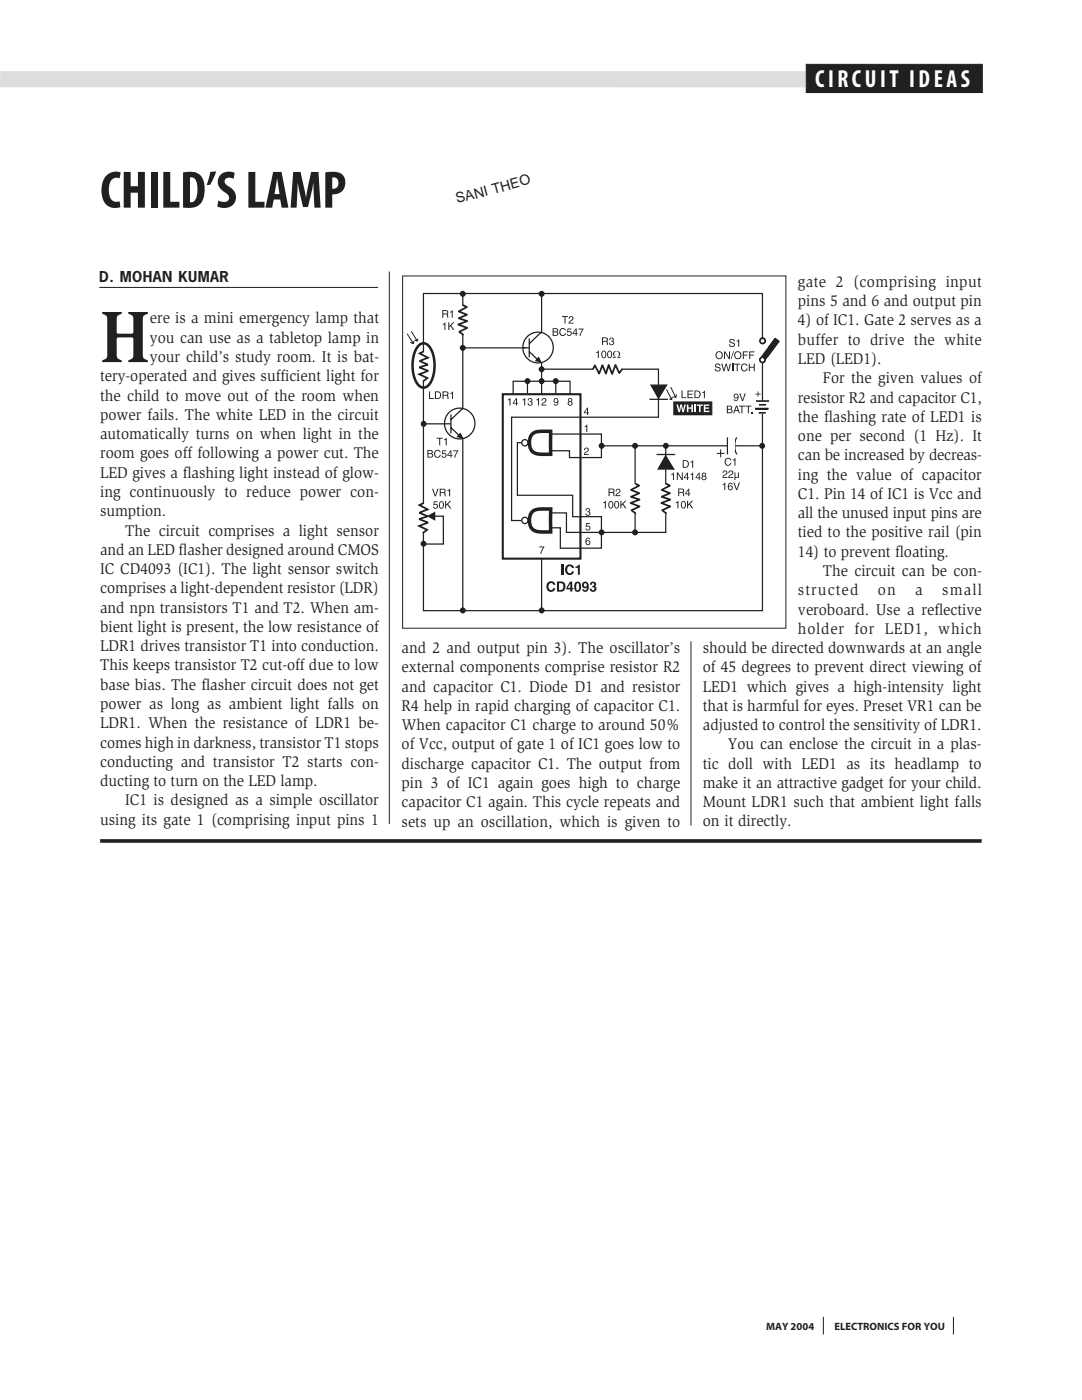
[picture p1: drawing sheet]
<svg xmlns="http://www.w3.org/2000/svg" width="216mm" height="279mm" viewBox="0 0 216 279" stroke-linecap="round" stroke-linejoin="round" font-family="sans-serif">
<path d="M.2 14.4h195.5v2.9h-195.5z" fill-rule="evenodd" fill="#dcddde" stroke="#dcddde" stroke-width=".34"/>
<path d="M170.1 14.4h25.6v2.9h-25.6z" fill-rule="evenodd" fill="#231f20" stroke="#231f20" stroke-width=".34"/>
<path d="M19.8 57.4h55.6M77.7 54.2v110.3M80.3 55.1h76.5v70.3h-76.5zM137.9 128v36.8M164.3 262.8v3.5M190.2 262.8v3.5" fill="none" stroke="#231f20" stroke-width=".2"/>
<path d="M160.9 12.8h35.1v5.7h-35.1z" fill-rule="evenodd" fill="#231f20" stroke="#231f20" stroke-width=".2"/>
<path d="M84.5 58.6h67.6v63.3h-67.6zM92.3 58.6v63.2M84.5 84.6h4.8" fill="none" stroke="#231f20" stroke-width=".25"/>
<circle cx="91.7" cy="84.5" r="3.1" fill="#fff" stroke="#231f20" stroke-width=".25"/>
<path d="M108.1 58.6v63.1M102.4 76.1h11.4v2.6h-11.4zM105.3 76.1v2.4M110.9 76.1v2.4M88.6 84.6h1.4M90 82.7v3.8M90 85.3l2.2 2.2M92.4 81.5l-2.4 2.3" fill="none" stroke="#231f20" stroke-width=".25"/>
<path d="M91.8 86.6l.5 .8-1-.2z" fill-rule="evenodd" fill="#231f20" stroke="#231f20" stroke-width=".25"/>
<path d="M100.3 78.7h15.5v32.8h-15.5z" fill-rule="evenodd" fill="#fff" stroke="#231f20" stroke-width=".42"/>
<path d="M112.2 112.7v2" fill="none" stroke="#231f20" stroke-width=".42"/>
<g fill="#231f20">
<path d="M113 112.9a.88 .88 0 0 1 .9-.2 .88 .88 0 0 1 .6 .7h-.4v-.2a.46 .46 0 0 0-.5-.2 .46 .46 0 0 0-.4 .4 .64 .64 0 0 0 0 .7 .64 .64 0 0 0 .7 .3l.2-.4h.4a.91 .91 0 0 1-1 .8 .91 .91 0 0 1-.7-1.1z" fill-rule="evenodd"/>
<path d="M114.8 113.1l.4-.1 .2-.3h.3v2h-.4v-1.4h-.5z" fill-rule="evenodd"/>
<path d="M109.3 116.3a.88 .88 0 0 1 .9-.3 .88 .88 0 0 1 .6 .7h-.4l-.1-.1a.46 .46 0 0 0-.4-.2 .46 .46 0 0 0-.4 .3 .64 .64 0 0 0 0 .7 .64 .64 0 0 0 .7 .3l.2-.3h.4a.91 .91 0 0 1-1 .7 .91 .91 0 0 1-.8-1z" fill-rule="evenodd"/>
<path d="M111.1 116v2.1h.9a1.03 1.03 0 0 0 .8-1 1.03 1.03 0 0 0-.8-1.1zM111.5 116.4a.69 .69 0 0 1 .9 .7 .69 .69 0 0 1-.9 .6z" fill-rule="evenodd"/>
<path d="M113.8 116.5v.8h-.5zM113.7 116.1l-.7 1.2v.3h.8v.5h.4v-.5h.2v-.3h-.2v-1.2z" fill-rule="evenodd"/>
<path d="M114.7 116.3a1.16 1.16 0 0 0 .6 1.8h.3a1.41 1.41 0 0 0 0-2h-.6zM115.1 116.5l.2-.1a1.03 1.03 0 0 1 0 1.4 .95 .95 0 0 1-.2-1.3z" fill-rule="evenodd"/>
<path d="M116.5 116.7a.35 .35 0 0 1 .7 0 .35 .35 0 0 1-.7 0zM116.3 116.2a.64 .64 0 0 0-.1 1 .64 .64 0 0 0 .9 .1l-.2 .5-.7-.2a.65 .65 0 0 0 .6 .5 .65 .65 0 0 0 .6-.5 1.5 1.5 0 0 0-.2-1.4l-.4-.1z" fill-rule="evenodd"/>
<path d="M117.9 116.3a.59 .59 0 0 1 .8-.2 .59 .59 0 0 1 0 .9 .66 .66 0 0 1-.1 1.1 .66 .66 0 0 1-.9-.6h.3l.1 .2 .2 .1 .3-.3v-.2l-.4-.1v-.3l.3-.1 .1-.3-.3-.1-.2 .1v.2h-.4z" fill-rule="evenodd"/>
</g>
<circle cx="107.4" cy="69.3" r="3.1" fill="#fff" stroke="#231f20" stroke-width=".25"/>
<path d="M92.3 69.4h12.6M104.3 69.4h1.3M105.6 67.5v3.8M105.6 70.2l2.2 2.1M108 66.3l-2.4 2.3" fill="none" stroke="#231f20" stroke-width=".25"/>
<path d="M107.5 71.4l.4 .8-1-.2z" fill-rule="evenodd" fill="#231f20" stroke="#231f20" stroke-width=".25"/>
<g fill="#fff">
<path d="M91.7 61.1h1.5v5.6h-1.5z"/>
<path d="M91.6 61.1h1.3v5.6h-1.3z"/>
</g>
<path d="M92.4 60.9l.8 .4-1.7 .8 1.7 .7-1.7 .7 1.7 .6-1.7 .7 1.7 .6-1.6 .8 .9 .7" fill="none" stroke="#231f20" stroke-width=".35"/>
<g fill="#231f20">
<path d="M88.3 61.9v1.5h.2v-.6h.6l.2 .6h.2l-.3-.7 .2-.2v-.5zM88.5 62.1h.6l.1 .4-.7 .1z" fill-rule="evenodd"/>
<path d="M89.8 62.2l.5-.3v1.5h-.2v-1.1h-.3z" fill-rule="evenodd"/>
<path d="M88.3 64.6l.6-.2v1.4h-.2v-1h-.4z" fill-rule="evenodd"/>
<path d="M89.4 64.3h.3v.8l.7-.8h.3l-.7 .6 .7 .9h-.3l-.5-.7-.2 .2v.5h-.3z" fill-rule="evenodd"/>
<path d="M112.1 63.1h1.2v.1h-.5v1.4h-.2v-1.4h-.5z" fill-rule="evenodd"/>
<path d="M113.6 63.3a.49 .49 0 0 1 .8 0 .49 .49 0 0 1-.4 .7l-.4 .4h.8v.2h-1l.2-.5 .5-.3 .1-.3-.3-.2h-.2l-.1 .3h-.1z" fill-rule="evenodd"/>
<path d="M110.5 65.7h.5l.1 .3-.6 .1zM110.3 65.5v1.5h.9a.41 .41 0 0 0 .2-.4 .41 .41 0 0 0-.2-.4l.2-.3-.2-.3zM110.5 66.3h.5l.2 .4-.7 .1z" fill-rule="evenodd"/>
<path d="M111.8 65.7a.66 .66 0 0 1 1.1 .3h-.2l-.1-.2a.48 .48 0 0 0-.7 .1 .65 .65 0 0 0 .4 1l.3-.2 .1-.2h.2a.68 .68 0 0 1-.7 .6 .68 .68 0 0 1-.6-.8z" fill-rule="evenodd"/>
<path d="M113.3 65.6h.7v.1h-.6l-.1 .5 .1-.1a.5 .5 0 0 1 .7 .2 .5 .5 0 0 1-.2 .7h-.5l-.3-.3 .2 .1a.33 .33 0 0 0 .5 0 .33 .33 0 0 0 0-.5 .33 .33 0 0 0-.5 .1h-.2z" fill-rule="evenodd"/>
<path d="M114.9 65.5l-.7 1.2h.7v.3h.2v-.3h.2v-.2h-.2v-1zM114.9 65.8v.7h-.5z" fill-rule="evenodd"/>
<path d="M115.4 65.6h1l-.6 1.4h-.2l.1-.3 .5-1h-.8z" fill-rule="evenodd"/>
<path d="M87.1 87.4h1.3v.1h-.6v1.4h-.2v-1.4h-.5z" fill-rule="evenodd"/>
<path d="M88.6 87.7l.5-.3v1.5h-.2v-1.1h-.3z" fill-rule="evenodd"/>
<path d="M85.5 90h.5l.1 .4-.6 .1zM85.3 89.8v1.5h.9a.41 .41 0 0 0 .2-.4 .41 .41 0 0 0-.2-.4l.2-.3-.2-.3zM85.5 90.6h.5l.2 .4-.7 .2z" fill-rule="evenodd"/>
<path d="M86.8 90a.66 .66 0 0 1 1.1 .3h-.2l-.1-.2a.48 .48 0 0 0-.7 .1 .65 .65 0 0 0 .4 1l.3-.2 .1-.2h.2a.68 .68 0 0 1-.7 .6 .68 .68 0 0 1-.6-.8z" fill-rule="evenodd"/>
<path d="M88.3 89.9h.7v.2h-.6l-.1 .4 .2-.1a.5 .5 0 0 1 .6 .2 .5 .5 0 0 1-.2 .7h-.5l-.3-.3 .2 .1a.33 .33 0 0 0 .5 0 .33 .33 0 0 0 0-.5 .33 .33 0 0 0-.5 .1h-.1z" fill-rule="evenodd"/>
<path d="M89.9 89.8l-.7 1.2h.7v.3h.2v-.3h.2v-.2h-.2v-1zM89.9 90.1v.7h-.5z" fill-rule="evenodd"/>
<path d="M90.4 89.9h1.1l-.7 1.4h-.2l.1-.3 .5-.9h-.8z" fill-rule="evenodd"/>
</g>
<path d="M108.1 73.7h23.3v9.6h-29.3v20.6h2.8" fill="none" stroke="#231f20" stroke-width=".25"/>
<g fill="#fff">
<path d="M118.5 72.9h5.6v1.5h-5.6z"/>
<path d="M118.5 73.2h5.6v1.3h-5.6z"/>
</g>
<path d="M124.2 73.6l-.6 .9-.8-1.7-.7 1.8-.6-1.8-.6 1.8-.7-1.7-.7 1.7-.8-1.7-.4 .8" fill="none" stroke="#231f20" stroke-width=".35"/>
<path d="M129.9 76.9l3.1-.1-1.6 2.7z" fill-rule="evenodd" fill="#231f20" stroke="#231f20" stroke-width=".25"/>
<path d="M129.6 79.7h3.7" fill="none" stroke="#231f20" stroke-width=".25"/>
<path d="M133 77.7l1 2M133.8 77.3l1 2M134.2 79.2l-.2 .6-.4-.2M135 78.7l-.2 .6-.5-.1" fill="none" stroke="#231f20" stroke-width=".2"/>
<g fill="#231f20">
<path d="M120.1 67.3v1.6h.2v-.7h.7l.1 .7h.3l-.3-.8 .2-.2-.1-.4zM120.3 67.5h.7l.1 .4-.8 .1z" fill-rule="evenodd"/>
<path d="M121.7 67.4h.3l.4 .2 .1 .2-.2 .3h.1a.44 .44 0 0 1-.1 .7l-.4 .1-.3-.3-.1-.2h.2l.1 .3h.2l.4-.3-.1-.1-.4-.1v-.2l.4-.1-.1-.3h-.4l-.1 .3h-.1z" fill-rule="evenodd"/>
<path d="M118.9 70.3l.6-.3v1.5h-.2v-1.1h-.4z" fill-rule="evenodd"/>
<path d="M120.3 70.2l.2-.1a.73 .73 0 0 1 0 1.2 .72 .72 0 0 1-.2-1.1zM120.2 70l-.2 .7a.55 .55 0 0 0 .5 .8 .55 .55 0 0 0 .5-.8 .57 .57 0 0 0-.2-.5 .57 .57 0 0 0-.6-.2z" fill-rule="evenodd"/>
<path d="M121.5 70.2l.1-.1a.73 .73 0 0 1 0 1.2 .72 .72 0 0 1-.1-1.1zM121.4 70l-.3 .7a.55 .55 0 0 0 .5 .8 .55 .55 0 0 0 .5-.8 .57 .57 0 0 0-.1-.5 .57 .57 0 0 0-.6-.2z" fill-rule="evenodd"/>
<path d="M122.5 70.2a.69 .69 0 0 1 1.1 0 .69 .69 0 0 1-.3 1.1l.5-.1v.3h-.6v-.3a.55 .55 0 0 0 .3-.9 .55 .55 0 0 0-.9 0 .55 .55 0 0 0 .2 .9l.1 .3h-.6v-.3l.5 .1a.67 .67 0 0 1-.3-1.1z" fill-rule="evenodd"/>
<path d="M136 77.9h.2v1.4h.8v.2h-1z" fill-rule="evenodd"/>
<path d="M137.2 77.9h1.1v.2h-.9v.5h.8v.2h-.8v.5h.9v.2h-1.1z" fill-rule="evenodd"/>
<path d="M138.6 77.9v1.6h.6a.77 .77 0 0 0 .6-.8 .77 .77 0 0 0-.6-.8zM138.8 78.1h.3a.61 .61 0 0 1 .5 .6 .61 .61 0 0 1-.4 .6h-.4z" fill-rule="evenodd"/>
<path d="M140.1 78.3l.6-.3v1.5h-.2v-1.1h-.4z" fill-rule="evenodd"/>
</g>
<path d="M134.5 80.2h7.5v2.6h-7.5z" fill-rule="evenodd" fill="#231f20" stroke="#231f20" stroke-width=".25"/>
<g fill="#fff">
<path d="M135 80.7h.3l.2 1.1 .2-1.1h.4l.2 1.1 .3-1.1h.3l-.5 1.5h-.3l-.2-1.1-.2 1.1h-.3z" fill-rule="evenodd"/>
<path d="M137 80.7h.4v.6h.5v-.6h.4v1.5h-.4v-.6h-.5v.6h-.4z" fill-rule="evenodd"/>
<path d="M139 80.7h1.2v.3h-.4v1.2h-.3v-1.2h-.5z" fill-rule="evenodd"/>
<path d="M140.4 80.7h1.1v.3h-.8v.3h.8v.3h-.8v.4h.9v.2h-1.2z" fill-rule="evenodd"/>
</g>
<path d="M138.5 80.7h.4v1.5h-.4z" fill="#fff"/>
<path d="M109.9 86.6h10.1v4.7h-6.4v-1.3h-3.7M119.9 89h32.3M126.7 89.1v17.2M132.8 88.9v17.4h-19.8v-3.9h-3.1M115.8 103.1h4.2v6.3h-4.2z" fill="none" stroke="#231f20" stroke-width=".25"/>
<g fill="#fff">
<path d="M126.1 96.7h1.4v5.7h-1.4z"/>
<path d="M126 96.7h1.3v5.6h-1.3z"/>
</g>
<path d="M126.7 96.5l.8 .4-1.6 .9 1.7 .6-1.7 .7 1.7 .6-1.8 .7 1.8 .7-1.6 .7 .9 .7" fill="none" stroke="#231f20" stroke-width=".35"/>
<g fill="#fff">
<path d="M132.2 96.7h1.5v5.7h-1.5z"/>
<path d="M132.1 96.7h1.3v5.6h-1.3z"/>
</g>
<path d="M132.9 96.5l.8 .4-1.7 .9 1.7 .6-1.7 .7 1.7 .6-1.7 .7 1.7 .7-1.6 .7 .9 .7" fill="none" stroke="#231f20" stroke-width=".35"/>
<g fill="#231f20">
<path d="M121.4 97.5v1.5h.2v-.6h.7l.1 .6h.3l-.3-.7 .2-.2-.1-.4zM121.6 97.7h.6l.2 .4-.8 .1z" fill-rule="evenodd"/>
<path d="M122.9 97.7a.49 .49 0 0 1 .8 0 .49 .49 0 0 1-.3 .8l-.4 .3h.8v.2h-1l.2-.4 .5-.4 .1-.2-.3-.3-.2 .1-.1 .3h-.2z" fill-rule="evenodd"/>
<path d="M120.3 100.3l.6-.3v1.5h-.2v-1.1h-.4z" fill-rule="evenodd"/>
<path d="M121.7 100.2l.2-.1a.73 .73 0 0 1 0 1.2 .72 .72 0 0 1-.2-1.1zM121.6 100l-.2 .7a.55 .55 0 0 0 .5 .8 .55 .55 0 0 0 .5-.8 .57 .57 0 0 0-.2-.5 .57 .57 0 0 0-.6-.2z" fill-rule="evenodd"/>
<path d="M122.9 100.2l.1-.1a.73 .73 0 0 1 0 1.2 .72 .72 0 0 1-.1-1.1zM122.8 100l-.3 .7a.55 .55 0 0 0 .5 .8 .55 .55 0 0 0 .5-.8 .57 .57 0 0 0-.1-.5 .57 .57 0 0 0-.6-.2z" fill-rule="evenodd"/>
<path d="M123.8 99.9h.2v.8l.7-.8h.3l-.6 .7 .6 .9h-.3l-.5-.8-.2 .2v.6h-.2z" fill-rule="evenodd"/>
<path d="M135.3 97.5v1.5h.2v-.6h.7l.1 .6h.3l-.3-.7 .2-.2-.1-.4zM135.5 97.7h.6l.2 .4-.8 .1z" fill-rule="evenodd"/>
<path d="M137.4 97.5l-.7 1.2h.6v.3h.2v-.3h.2v-.2h-.2v-1zM137.3 97.8v.7h-.4z" fill-rule="evenodd"/>
<path d="M134.8 100.3l.6-.3v1.5h-.2v-1.1h-.4z" fill-rule="evenodd"/>
<path d="M136.2 100.2l.2-.1a.73 .73 0 0 1 0 1.2 .72 .72 0 0 1-.2-1.1zM136.1 100l-.2 .7a.55 .55 0 0 0 .5 .8 .55 .55 0 0 0 .5-.8 .57 .57 0 0 0-.2-.5 .57 .57 0 0 0-.6-.2z" fill-rule="evenodd"/>
<path d="M137.1 99.9h.2v.8l.7-.8h.3l-.6 .7 .6 .9h-.2l-.6-.8-.2 .2v.6h-.2z" fill-rule="evenodd"/>
<path d="M117 101.5l.3-.1 .4 .2 .1 .2-.2 .3 .1 .1a.44 .44 0 0 1-.1 .7h-.5l-.3-.3v-.2h.2l.1 .3 .2 .1 .3-.3v-.2l-.4-.1v-.1l.3-.1v-.4h-.4l-.1 .3h-.2z" fill-rule="evenodd"/>
<path d="M117 104.4h.7v.2h-.6l-.1 .4 .2-.1a.5 .5 0 0 1 .6 .2 .5 .5 0 0 1-.2 .7h-.5l-.3-.3 .2 .1a.33 .33 0 0 0 .5 0 .33 .33 0 0 0 0-.5 .33 .33 0 0 0-.5 .1h-.2z" fill-rule="evenodd"/>
<path d="M117.1 107.4a.76 .76 0 0 0-.3 .8 .76 .76 0 0 0 .7 .6 .49 .49 0 0 0 .3-.7 .49 .49 0 0 0-.7-.2l-.1 .1 .1-.4 .2-.2 .5 .3-.3-.4zM117 108.3a.35 .35 0 0 1 .7 0 .35 .35 0 0 1-.7 0z" fill-rule="evenodd"/>
</g>
<path d="M145.3 87.5h1.2v2.5h-1.2z" fill="#fff"/>
<path d="M145.2 87.3v3.4M147 87.3a3.4 3.4 0 0 0 .1 3.4" fill="none" stroke="#231f20" stroke-width=".25"/>
<path d="M143 90.5h1.6M143.8 89.7v1.6" fill="none" stroke="#231f20" stroke-width=".2"/>
<path d="M145.3 87.5h1.2v2.5h-1.2z" fill="#fff"/>
<g fill="#231f20">
<path d="M144.8 91.6a.66 .66 0 0 1 1.1 .3h-.2l-.1-.2a.48 .48 0 0 0-.7 .1 .65 .65 0 0 0 .4 1l.3-.2 .1-.2h.2a.68 .68 0 0 1-.8 .6 .68 .68 0 0 1-.5-.8z" fill-rule="evenodd"/>
<path d="M146.2 91.7l.6-.3v1.5h-.2v-1h-.4z" fill-rule="evenodd"/>
<path d="M144.3 94.1a.52 .52 0 0 1 .9 .1 .52 .52 0 0 1-.6 .7l-.3 .3h.8v.2h-1l.2-.5 .5-.3 .2-.3-.3-.3-.2 .1-.1 .3h-.2z" fill-rule="evenodd"/>
<path d="M145.4 94.1a.52 .52 0 0 1 .9 .1 .52 .52 0 0 1-.5 .7l-.3 .3h.8v.2h-1l.2-.5 .5-.3 .1-.3-.3-.3-.2 .1-.1 .3h-.2z" fill-rule="evenodd"/>
<path d="M146.6 94.3h.1v.7l.3 .2 .2-.2 .1-.7h.1v1.1h-.1v-.2l-.2 .2-.4-.1v.5h-.1z" fill-rule="evenodd"/>
<path d="M144.2 96.6l.5-.3v1.5h-.2v-1h-.3z" fill-rule="evenodd"/>
<path d="M145.5 96.4a.76 .76 0 0 0-.3 .9 .76 .76 0 0 0 .7 .5 .49 .49 0 0 0 .3-.6 .49 .49 0 0 0-.7-.3l-.1 .1 .1-.4 .3-.1 .4 .2-.3-.3zM145.4 97.4a.35 .35 0 0 1 .7 0 .35 .35 0 0 1-.7 0z" fill-rule="evenodd"/>
<path d="M146.3 96.3h.3l.4 1.3 .4-1.3h.3l-.6 1.5h-.2z" fill-rule="evenodd"/>
</g>
<path d="M132.8 91l1.6 2.6h-3.1z" fill-rule="evenodd" fill="#231f20" stroke="#231f20" stroke-width=".25"/>
<path d="M131 90.7h3.7" fill="none" stroke="#231f20" stroke-width=".25"/>
<g fill="#231f20">
<path d="M136.2 91.8v1.6h.6a.77 .77 0 0 0 .7-.8 .77 .77 0 0 0-.7-.8zM136.4 92h.4a.61 .61 0 0 1 .5 .6 .61 .61 0 0 1-.5 .6h-.4z" fill-rule="evenodd"/>
<path d="M137.8 92.2l.5-.3v1.5h-.2v-1.1h-.3z" fill-rule="evenodd"/>
<path d="M133.9 94.6l.6-.3v1.5h-.2v-1.1h-.4z" fill-rule="evenodd"/>
<path d="M135.1 94.3h.2l.7 1.2v-1.2h.2v1.5h-.2l-.7-1.2-.1 1.2h-.1z" fill-rule="evenodd"/>
<path d="M137.1 94.3l-.6 1.1h.6v.4h.2v-.4h.2v-.1h-.2v-1zM137.1 94.6v.7h-.5z" fill-rule="evenodd"/>
<path d="M137.8 94.6l.5-.3v1.5h-.2v-1.1h-.3z" fill-rule="evenodd"/>
<path d="M139.5 94.3l-.7 1.1h.6v.4h.2v-.4h.2v-.1h-.2v-1zM139.4 94.6v.7h-.5z" fill-rule="evenodd"/>
<path d="M140.2 94.4l-.2 .3 .2 .3-.2 .2a.46 .46 0 0 0 .5 .6l.4-.2 .1-.4-.3-.2 .2-.3-.2-.3zM140.2 95.4a.3 .3 0 0 1 .6 0 .3 .3 0 0 1-.6 0zM140.3 94.6l.3-.1 .1 .4h-.4z" fill-rule="evenodd"/>
</g>
<path d="M151 67.5h2.1v4.9h-2.1z" fill="#fff"/>
<path d="M154.7 67.6l.7 .5-2.7 3.6-.7-.6z" fill-rule="evenodd" fill="#231f20" stroke="#231f20" stroke-width=".25"/>
<path d="M151 67.6h2.1v4.9h-2.1z" fill="#fff"/>
<path d="M152 67.4v.2l.2-.1M152.2 72.3h.1" fill="none" stroke="#231f20" stroke-width=".25"/>
<g fill="none" stroke="#231f20" stroke-width=".35">
<circle cx="152.1" cy="71.8" r=".53"/>
<circle cx="152.2" cy="68" r=".53"/>
</g>
<path d="M154.7 67.6l.7 .5-2.7 3.6-.7-.6z" fill-rule="evenodd" fill="#231f20" stroke="#231f20" stroke-width=".25"/>
<g fill="#231f20">
<path d="M145.7 67.7a.57 .57 0 0 1 .9 .4h-.2l-.2-.3-.4 .1v.3l.7 .2a.56 .56 0 0 1-.2 .8 .56 .56 0 0 1-.8-.3v-.2h.2a.39 .39 0 0 0 .4 .4 .39 .39 0 0 0 .3-.4l-.3-.2a.55 .55 0 0 1-.6-.4z" fill-rule="evenodd"/>
<path d="M147 68l.5-.3v1.5h-.2v-1.1h-.3z" fill-rule="evenodd"/>
<path d="M143.1 70.4a.56 .56 0 0 1 .8 .1 .56 .56 0 0 1 0 .8 .56 .56 0 0 1-.8 0l-.1-.4zM142.7 70.9a.77 .77 0 0 0 1.5 0 .77 .77 0 0 0-1.5 0z" fill-rule="evenodd"/>
<path d="M144.5 70.1h.2l.8 1.3v-1.3h.2v1.5h-.3l-.7-1.2v1.2h-.2z" fill-rule="evenodd"/>
<path d="M146.3 70.1h.1l-.5 1.6h-.1z" fill-rule="evenodd"/>
<path d="M146.8 70.4a.56 .56 0 0 1 .8 .1 .56 .56 0 0 1 0 .8 .56 .56 0 0 1-.8 0l-.1-.4zM146.4 70.9a.8 .8 0 0 0 1.6 0 .8 .8 0 0 0-1.6 0z" fill-rule="evenodd"/>
<path d="M148.2 70.1h1.1v.2h-.9v.5h.8v.2h-.8v.6h-.2z" fill-rule="evenodd"/>
<path d="M149.5 70.1h1v.2h-.8v.5h.7v.2h-.7v.6h-.2z" fill-rule="evenodd"/>
<path d="M142.9 72.6a.57 .57 0 0 1 .9 .4h-.2l-.2-.3-.5 .1v.3l.7 .2a.56 .56 0 0 1-.2 .8 .56 .56 0 0 1-.8-.3v-.2h.2a.39 .39 0 0 0 .4 .4 .39 .39 0 0 0 .4-.4l-.3-.2a.55 .55 0 0 1-.6-.4z" fill-rule="evenodd"/>
<path d="M143.9 72.6h.3l.2 1.2 .4-1.2h.2l.3 1.2 .3-1.2h.2l-.3 1.5h-.3l-.3-1.3-.4 1.3h-.2z" fill-rule="evenodd"/>
<path d="M146.5 72.6h1.2v.2h-.5v1.3h-.2v-1.3h-.5z" fill-rule="evenodd"/>
<path d="M148 72.8a.66 .66 0 0 1 1.2 .2h-.2l-.1-.2a.48 .48 0 0 0-.8 .2 .65 .65 0 0 0 .4 1l.4-.2 .1-.3h.2a.68 .68 0 0 1-.8 .6 .68 .68 0 0 1-.6-.8z" fill-rule="evenodd"/>
<path d="M149.4 72.6h.2v.6h.8v-.6h.2v1.5h-.2v-.7h-.8v.7h-.2z" fill-rule="evenodd"/>
<path d="M151.2 78.1h.1v.5h.5v.1h-.5v.5h-.1v-.5h-.5v-.1h.5z" fill-rule="evenodd"/>
<path d="M146.6 78.6a.48 .48 0 0 0-.1 .7 .48 .48 0 0 0 .7 .1l-.2 .5h-.2l-.4-.2 .2 .3a.75 .75 0 0 0 .7-.4 .75 .75 0 0 0 0-.8l-.4-.3zM146.6 79.1a.32 .32 0 0 1 .6 0 .32 .32 0 0 1-.6 0z" fill-rule="evenodd"/>
<path d="M147.5 78.5h.2l.5 1.3 .4-1.3h.2l-.5 1.5h-.2z" fill-rule="evenodd"/>
<path d="M145.2 81.1l.6 .1 .1 .3-.7 .1zM145 81v1.5l1-.1a.41 .41 0 0 0 .2-.4 .41 .41 0 0 0-.3-.3l.2-.4-.2-.3zM145.2 81.8h.6l.1 .4-.7 .1z" fill-rule="evenodd"/>
<path d="M146.9 81l-.6 1.5h.2l.2-.5h.6l.1 .5h.2l-.5-1.5zM147 81.2l.2 .7h-.5z" fill-rule="evenodd"/>
<path d="M147.4 81h1.3v.1h-.5v1.4h-.3v-1.4h-.5z" fill-rule="evenodd"/>
<path d="M148.7 81h1.2v.1h-.5v1.4h-.2v-1.4h-.5z" fill-rule="evenodd"/>
<path d="M117.2 81.3l-.7 1.2h.6v.3h.2v-.3h.2v-.2h-.2v-1zM117.1 81.6v.7h-.4z" fill-rule="evenodd"/>
<path d="M116.6 85l.6-.3v1.5h-.2v-1h-.4z" fill-rule="evenodd"/>
<path d="M116.6 89.5a.52 .52 0 0 1 .9 .1 .52 .52 0 0 1-.5 .7l-.3 .3h.8v.2h-1l.2-.5 .5-.3 .1-.3-.3-.2-.2 .1-.1 .2h-.2z" fill-rule="evenodd"/>
</g>
<g fill="#231f20">
<path d="M146.1 72.6h.2v1.5h-.2z"/>
<path d="M149.9 82.3h.2v.2h-.2z"/>
</g>
<circle cx="84.5" cy="108.5" r=".47" fill="#231f20" stroke="#231f20" stroke-width=".25"/>
<path d="M83.9 100.6h1.3v5.6h-1.3z" fill="#fff"/>
<path d="M84.5 100.4l-.8 .4 1.6 .9-1.6 .6 1.6 .7-1.7 .6 1.8 .7-1.8 .7 1.6 .7-.8 .7" fill="none" stroke="#231f20" stroke-width=".35"/>
<path d="M86.7 103h1.8v5.6h-3.9" fill="none" stroke="#231f20" stroke-width=".25"/>
<g fill="#231f20">
<path d="M85.2 103l1.7-.9v1.8z"/>
<path d="M86.2 97.5h.2l.5 1.3 .4-1.3h.2l-.5 1.6h-.2z" fill-rule="evenodd"/>
<path d="M87.7 97.5v1.6h.2v-.7h.7l.1 .7h.3l-.3-.8 .2-.2v-.4zM87.9 97.7h.7l.1 .4-.8 .1z" fill-rule="evenodd"/>
<path d="M89.3 97.8l.5-.2v1.5h-.2v-1.1h-.3z" fill-rule="evenodd"/>
<path d="M86.6 100h.7v.2h-.6l-.1 .4h.2a.5 .5 0 0 1 .6 .2 .5 .5 0 0 1-.2 .6l-.5 .1-.3-.4 .2 .2a.33 .33 0 0 0 .5 0 .33 .33 0 0 0 0-.5 .33 .33 0 0 0-.5 0h-.1z" fill-rule="evenodd"/>
<path d="M87.9 100.3l.2-.1a.73 .73 0 0 1 0 1.2 .72 .72 0 0 1-.2-1.1zM87.8 100.1l-.2 .7a.55 .55 0 0 0 .5 .7 .55 .55 0 0 0 .5-.7 .57 .57 0 0 0-.2-.6 .57 .57 0 0 0-.6-.1z" fill-rule="evenodd"/>
<path d="M88.8 100h.2v.7l.8-.7h.2l-.6 .6 .6 .9h-.2l-.5-.8-.3 .3v.5h-.2z" fill-rule="evenodd"/>
</g>
<g fill="#231f20" stroke="#231f20" stroke-width=".25">
<circle cx="108.1" cy="58.6" r=".47"/>
<circle cx="92.3" cy="58.6" r=".47"/>
<circle cx="92.3" cy="69.4" r=".47"/>
<circle cx="108.1" cy="73.7" r=".47"/>
<circle cx="108.1" cy="76.1" r=".47"/>
<circle cx="105.3" cy="76.1" r=".47"/>
<circle cx="110.9" cy="76.1" r=".47"/>
<circle cx="120.1" cy="89" r=".47"/>
<circle cx="126.7" cy="89" r=".47"/>
<circle cx="132.9" cy="89" r=".47"/>
<circle cx="126.7" cy="106.2" r=".47"/>
<circle cx="120.1" cy="106.2" r=".47"/>
<circle cx="152.1" cy="89" r=".47"/>
<circle cx="92.3" cy="121.8" r=".47"/>
<circle cx="108.1" cy="121.8" r=".47"/>
<circle cx="84.5" cy="84.6" r=".47"/>
</g>
<path d="M151.6 80.1h1.1v2.5h-1.1z" fill="#fff"/>
<path d="M150.7 81.6h2.6M150.9 80h2.6M151.4 82.4h1.4M151.4 80.8h1.5" fill="none" stroke="#231f20" stroke-width=".33"/>
<path d="M81.2 66.6l1.3 1.9M82.1 66.1l1.1 1.9M82.6 68l-.1 .5-.6-.2M83.4 67.6l-.1 .5-.6-.2" fill="none" stroke="#231f20" stroke-width=".2"/>
<path d="M84 70.3h1.3v5.7h-1.3z" fill="#fff"/>
<path d="M84.6 70.1l-.9 .4 1.7 .9-1.7 .7 1.7 .7-1.7 .5 1.8 .7-1.8 .7 1.6 .8-.9 .6" fill="none" stroke="#231f20" stroke-width=".35"/>
<path d="M83.7 68.9a1.31 1.31 0 0 1 2 .4 7.4 7.4 0 0 1 0 7.3 1.37 1.37 0 0 1-1.2 .8 1.37 1.37 0 0 1-1.2-.8 7.4 7.4 0 0 1 0-7.3z" fill="none" stroke="#231f20" stroke-width=".5"/>
<g fill="#231f20">
<path d="M85.6 78.1h.2v1.3h.8v.2h-1z" fill-rule="evenodd"/>
<path d="M86.8 78.1v1.5h.6a.77 .77 0 0 0 .6-.7 .77 .77 0 0 0-.6-.8zM87 78.3h.4a.61 .61 0 0 1 .4 .6 .61 .61 0 0 1-.4 .6h-.4z" fill-rule="evenodd"/>
<path d="M88.3 78.1v1.5h.2v-.6h.7l.1 .6h.3l-.3-.7 .2-.2-.1-.4zM88.5 78.3h.6l.1 .4-.7 .1z" fill-rule="evenodd"/>
<path d="M89.8 78.4l.6-.3v1.5h-.2v-1h-.4z" fill-rule="evenodd"/>
</g>
<circle cx="104.7" cy="103.9" r=".63" fill="#fff" stroke="#231f20" stroke-width=".25"/>
<path d="M106.4 102a5.8 5.8 0 0 1 2.7-.4h.8v4.6h-1.4a2.27 2.27 0 0 1-2.9-2.3l.1-.9 .3-.6z" fill-rule="evenodd" fill="#fff" stroke="#231f20" stroke-width=".7" stroke-linecap="butt"/>
<path d="M104.6 88.3h-1.4v10.5h11.1v4.3h1.6M109.8 105.3h2v4.1h4" fill="none" stroke="#231f20" stroke-width=".25"/>
<circle cx="104.7" cy="88.4" r=".63" fill="#fff" stroke="#231f20" stroke-width=".25"/>
<path d="M106.4 86.5a5.8 5.8 0 0 1 2.7-.4h.8v4.6h-1.4a2.27 2.27 0 0 1-2.9-2.3l.1-.9 .3-.6z" fill-rule="evenodd" fill="#fff" stroke="#231f20" stroke-width=".7" stroke-linecap="butt"/>
<g fill="#231f20">
<path d="M101.3 79.7l.6-.3v1.5h-.2v-1h-.4z" fill-rule="evenodd"/>
<path d="M103 79.4l-.7 1.2h.7v.3h.1v-.3h.3v-.2h-.3v-1zM103 79.7v.7h-.5z" fill-rule="evenodd"/>
<path d="M104.3 79.7l.5-.3v1.5h-.2v-1h-.3z" fill-rule="evenodd"/>
<path d="M105.5 79.5l.3-.1 .4 .2v.2l-.1 .3 .1 .1a.44 .44 0 0 1-.1 .7l-.5 .1-.3-.4v-.1h.2l.1 .2 .2 .1 .3-.3-.1-.2-.3-.1v-.1l.3-.1-.1-.3h-.3l-.1 .2h-.2z" fill-rule="evenodd"/>
<path d="M107 79.7l.6-.3v1.5h-.2v-1h-.4z" fill-rule="evenodd"/>
<path d="M108.2 79.6a.52 .52 0 0 1 .8 .2 .52 .52 0 0 1-.5 .7l-.3 .3h.8v.1h-1l.2-.4 .5-.4 .1-.2-.3-.3-.2 .1-.1 .3h-.1z" fill-rule="evenodd"/>
<path d="M110.7 79.5a.48 .48 0 0 0-.2 .7 .48 .48 0 0 0 .7 .1l-.1 .5h-.2l-.4-.2 .1 .3a.75 .75 0 0 0 .8-.4 .75 .75 0 0 0 0-.8l-.5-.3zM110.6 80a.32 .32 0 0 1 .6 0 .32 .32 0 0 1-.6 0z" fill-rule="evenodd"/>
<path d="M113.5 79.5l-.2 .4 .2 .2-.2 .2a.46 .46 0 0 0 .5 .7l.4-.3v-.3l-.2-.3 .2-.3-.2-.3zM113.5 80.5a.3 .3 0 0 1 .6 0 .3 .3 0 0 1-.6 0zM113.6 79.7l.3-.1 .1 .4h-.4z" fill-rule="evenodd"/>
<path d="M107.6 109.1h1l-.6 1.4h-.2l.1-.3 .5-1h-.8z" fill-rule="evenodd"/>
</g>
<path d="M20 167.8h175.9" fill="none" stroke="#231f20" stroke-width=".72" stroke-linecap="butt"/>
<text font-size="14.9" fill="#231f20" x="20" y="72.3">H</text>
<text font-size="10.6" fill="#231f20" x="20" y="41.4">CHILD’S LAMP</text>
<text font-size="4.9" fill="#fff" x="162.7" y="17.4">CIRCUIT IDEAS</text>
<text font-size="3.5" fill="#fff" x="171.5" y="17">CIRCUIT IDEAS</text>
<g font-size="3.2" fill="#231f20">
<text x="159.2" y="57.3">gate 2 (comprising input</text>
<text x="29.9" y="64.6">ere is a mini emergency lamp that</text>
<text x="159.2" y="61.1">pins 5 and 6 and output pin</text>
<text x="159.2" y="64.9">4) of IC1. Gate 2 serves as a</text>
<text x="29.9" y="68.4">you can use as a tabletop lamp in</text>
<text x="159.2" y="68.8">buffer to drive the white</text>
<text x="20" y="76.1">tery-operated and gives sufficient light for</text>
<text x="29.9" y="72.3">your child’s study room. It is bat-</text>
<text x="159.2" y="72.6">LED (LED1).</text>
<text x="164.2" y="76.5">For the given values of</text>
<text x="20" y="80">the child to move out of the room when</text>
<text x="20" y="83.8">power fails. The white LED in the circuit</text>
<text x="159.2" y="80.3">resistor R2 and capacitor C1,</text>
<text x="20" y="87.6">automatically turns on when light in the</text>
<text x="159.2" y="84.2">the flashing rate of LED1 is</text>
<text x="159.2" y="88">one per second (1 Hz). It</text>
<text x="20" y="91.5">room goes off following a power cut. The</text>
<text x="20" y="95.3">LED gives a flashing light instead of glow-</text>
<text x="159.2" y="91.9">can be increased by decreas-</text>
<text x="159.2" y="95.7">ing the value of capacitor</text>
<text x="20" y="99.2">ing continuously to reduce power con-</text>
<text x="159.2" y="99.6">C1. Pin 14 of IC1 is Vcc and</text>
<text x="20" y="103">sumption.</text>
<text x="25" y="106.9">The circuit comprises a light sensor</text>
<text x="159.2" y="103.4">all the unused input pins are</text>
<text x="159.2" y="107.2">tied to the positive rail (pin</text>
<text x="20" y="110.7">and an LED flasher designed around CMOS</text>
<text x="159.2" y="111.1">14) to prevent floating.</text>
<text x="20" y="114.6">IC CD4093 (IC1). The light sensor switch</text>
<text x="20" y="118.4">comprises a light-dependent resistor (LDR)</text>
<text x="159.2" y="118.8">structed</text>
<text x="164.2" y="114.9">The circuit can be con-</text>
<text x="175.2" y="118.8">on</text>
<text x="182.6" y="118.8">a</text>
<text x="188" y="118.8">small</text>
<text x="20" y="122.3">and npn transistors T1 and T2. When am-</text>
<text x="159.2" y="122.6">veroboard. Use a reflective</text>
<text x="20" y="126.1">bient light is present, the low resistance of</text>
<text x="20" y="130">LDR1 drives transistor T1 into conduction.</text>
<text x="80.1" y="130.3">and 2 and output pin 3). The oscillator’s</text>
<text x="140.3" y="130.3">should be directed downwards at an angle</text>
<text x="159.2" y="126.5">holder for LED1, which</text>
<text x="20" y="133.8">This keeps transistor T2 cut-off due to low</text>
<text x="20" y="137.6">base bias. The flasher circuit does not get</text>
<text x="80.1" y="134.2">external components comprise resistor R2</text>
<text x="140.3" y="134.2">of 45 degrees to prevent direct viewing of</text>
<text x="20" y="141.5">power as long as ambient light falls on</text>
<text x="80.1" y="138">and capacitor C1. Diode D1 and resistor</text>
<text x="80.1" y="141.9">R4 help in rapid charging of capacitor C1.</text>
<text x="140.3" y="138">LED1 which gives a high-intensity light</text>
<text x="140.3" y="141.9">that is harmful for eyes. Preset VR1 can be</text>
<text x="20" y="145.3">LDR1. When the resistance of LDR1 be-</text>
<text x="20" y="149.2">comes high in darkness, transistor T1 stops</text>
<text x="80.1" y="145.7">When capacitor C1 charge to around 50%</text>
<text x="80.1" y="149.6">of Vcc, output of gate 1 of IC1 goes low to</text>
<text x="140.3" y="145.7">adjusted to control the sensitivity of LDR1.</text>
<text x="145.2" y="149.5">You can enclose the circuit in a plas-</text>
<text x="20" y="153">conducting and transistor T2 starts con-</text>
<text x="80.1" y="153.4">discharge capacitor C1. The output from</text>
<text x="140.3" y="153.4">tic doll with LED1 as its headlamp to</text>
<text x="20" y="156.8">ducting to turn on the LED lamp.</text>
<text x="25" y="160.7">IC1 is designed as a simple oscillator</text>
<text x="80.1" y="157.3">pin 3 of IC1 again goes high to charge</text>
<text x="80.1" y="161.1">capacitor C1 again. This cycle repeats and</text>
<text x="140.3" y="157.2">make it an attractive gadget for your child.</text>
<text x="140.3" y="161.1">Mount LDR1 such that ambient light falls</text>
<text x="20" y="164.5">using its gate 1 (comprising input pins 1</text>
<text x="80.1" y="165">sets up an oscillation, which is given to</text>
<text x="140.3" y="164.9">on it directly.</text>
</g>
<g font-size="2.8" fill="#231f20">
<text x="91.2" y="40.6" transform="rotate(-15 91.2 40.6)">SANI THEO</text>
<text x="19.8" y="56.3">D. MOHAN KUMAR</text>
</g>
<g font-size="2.1" fill="#231f20">
<text x="152.9" y="265.4">MAY 2004</text>
<text x="166.5" y="265.4">ELECTRONICS FOR YOU</text>
</g>
</svg>
